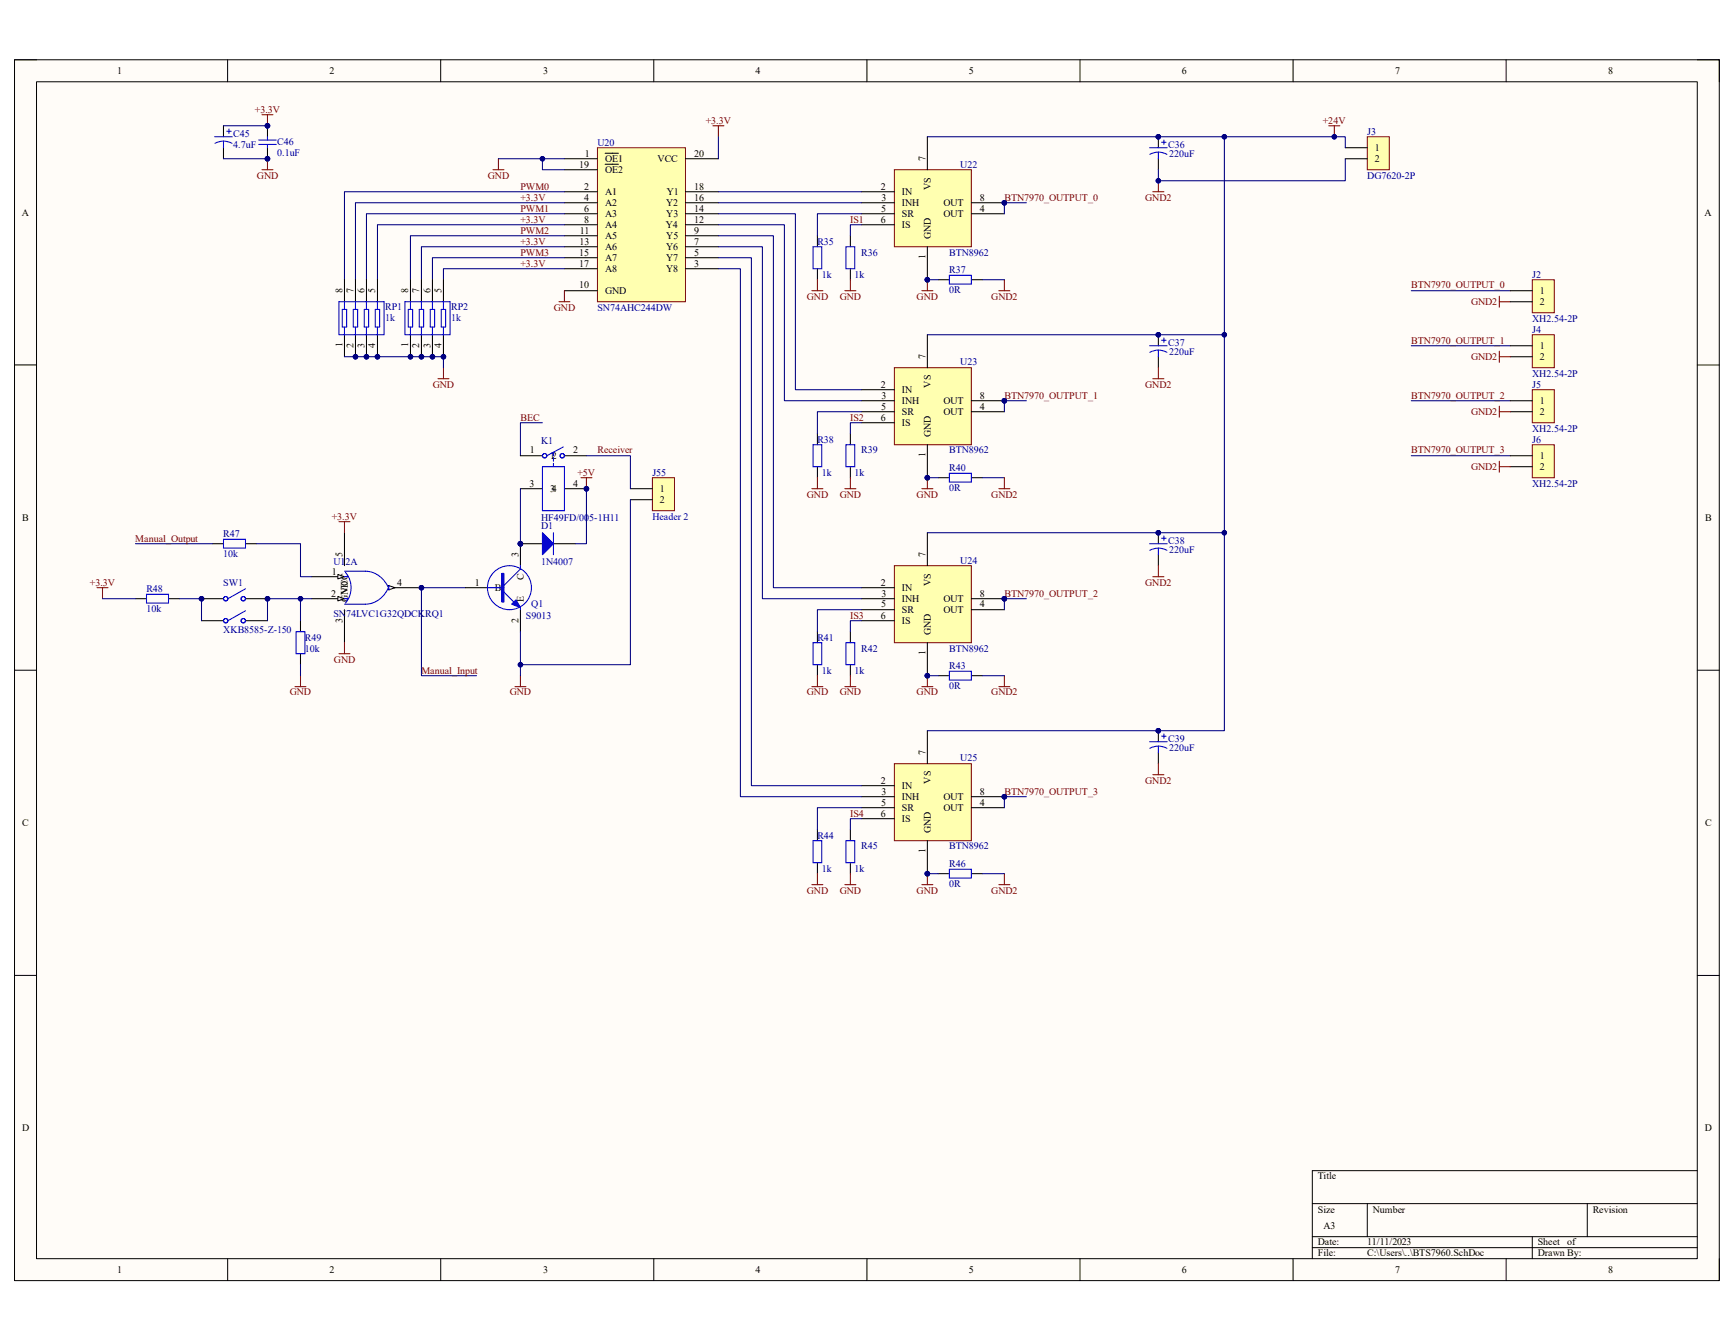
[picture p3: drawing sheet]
<svg xmlns="http://www.w3.org/2000/svg" width="279mm" height="216mm" viewBox="0 0 279 216" stroke-linecap="round" stroke-linejoin="round" font-family="sans-serif">
<path d="M2.3 9.6h274.7v196.7h-274.7z" fill-rule="evenodd" fill="#fffcf8"/>
<path d="M2.3 9.6h274.7v196.7h-274.7z" fill="none" stroke="#000" stroke-width=".16"/>
<path d="M5.9 13.2h267.6v189.6h-267.6z" fill-rule="evenodd" fill="#fffcf8"/>
<g fill="none" stroke="#000" stroke-width=".16">
<path d="M2.3 9.6h3.6M5.9 13.2h267.6v189.6h-267.6zM36.7 9.6v3.6M71 9.6v3.6M105.3 9.6v3.6M139.7 9.6v3.6M174 9.6v3.6M208.4 9.6v3.6M242.7 9.6v3.6M273.5 9.6h3.5v3.6M2.3 58.8h3.6M273.5 58.8h3.5"/>
<path d="M2.3 108h3.6M273.5 108h3.5M2.3 157.2h3.6M273.5 157.2h3.5M211.5 193.9h62M211.5 199.3h62M220.3 193.9v5.4M246.9 199.3v3.5M255.8 193.9v5.4M273.5 188.6h-62v14.2M36.7 202.8v3.5M71 202.8v3.5"/>
<path d="M105.3 202.8v3.5M139.7 202.8v3.5M174 202.8v3.5M208.4 202.8v3.5M211.5 201h62M242.7 202.8v3.5M277 202.8v3.5"/>
</g>
<path d="M96.3 23.8h14.1v24.8h-14.1z" fill-rule="evenodd" fill="#ffffb0"/>
<path d="M96.3 23.8h14.1v24.8h-14.1z" fill="none" stroke="#800000" stroke-width=".16"/>
<g fill="none" stroke="#000" stroke-width=".17">
<path d="M90.9 25.6h5.4M90.9 30.9h5.4M90.9 32.7h5.4M90.9 34.4h5.4M90.9 39.8h5.4M90.9 36.2h5.4M90.9 38h5.4M90.9 27.3h5.4M97.5 24.7h2.1M97.5 26.5h2.1M110.4 25.6h5.4M110.4 30.9h5.4"/>
<path d="M110.4 32.7h5.4M110.4 34.4h5.4M110.4 39.8h5.4M110.4 36.2h5.4M110.4 38h5.4M90.9 43.3h5.4M90.9 41.5h5.4M90.9 46.8h5.4M110.4 43.3h5.4M110.4 41.5h5.4"/>
</g>
<path d="M79.4 27.3h1.8M80.3 25.6v1.7M114.9 20.3h1.7M115.8 20.3v1.7M90.1 48.6h1.7M90.9 46.8v1.8" fill="none" stroke="#800000" stroke-width=".17"/>
<circle cx="149.4" cy="45.1" r=".35" fill="#000080"/>
<circle cx="149.4" cy="45.1" r=".35" fill="none" stroke="#000080" stroke-width=".16"/>
<circle cx="161.8" cy="32.7" r=".35" fill="#000080"/>
<circle cx="161.8" cy="32.7" r=".35" fill="none" stroke="#000080" stroke-width=".16"/>
<path d="M144.1 27.3h12.4v12.5h-12.4z" fill-rule="evenodd" fill="#ffffb0"/>
<path d="M144.1 27.3h12.4v12.5h-12.4z" fill="none" stroke="#800000" stroke-width=".16"/>
<path d="M149.4 39.8v5.3" fill="none" stroke="#000" stroke-width=".17"/>
<circle cx="149.4" cy="45.1" r=".35" fill="#000080"/>
<circle cx="149.4" cy="45.1" r=".35" fill="none" stroke="#000080" stroke-width=".16"/>
<path d="M138.8 30.9h5.3M138.8 32.7h5.3M138.8 34.4h5.3M138.8 36.2h5.3M149.4 22v5.3M156.5 32.7h5.3M156.5 34.4h5.3" fill="none" stroke="#000" stroke-width=".17"/>
<circle cx="161.8" cy="32.7" r=".35" fill="#000080"/>
<circle cx="161.8" cy="32.7" r=".35" fill="none" stroke="#000080" stroke-width=".16"/>
<path d="M131.7 38v1.8M137 38v1.8M131.7 43.3v1.8M137 43.3v1.8" fill="none" stroke="#000" stroke-width=".17"/>
<path d="M131 39.8h1.4v3.5h-1.4zM136.3 39.8h1.4v3.5h-1.4z" fill="none" stroke="#00f" stroke-width=".17"/>
<circle cx="186.6" cy="22" r=".35" fill="#000080"/>
<circle cx="186.6" cy="22" r=".35" fill="none" stroke="#000080" stroke-width=".16"/>
<path d="M186.6 22v1.8" fill="none" stroke="#000" stroke-width=".17"/>
<circle cx="186.6" cy="22" r=".35" fill="#000080"/>
<circle cx="186.6" cy="22" r=".35" fill="none" stroke="#000080" stroke-width=".16"/>
<path d="M186.6 25.6v1.7" fill="none" stroke="#000" stroke-width=".17"/>
<path d="M185.2 23.8h2.9M186.6 24.5l.8 .1 .6 .3M186.6 24.5l-.7 .1-.6 .3M186.6 24.5v1.1M187.2 22.9h.7M187.5 22.6v.7" fill="none" stroke="#00f" stroke-width=".17"/>
<path d="M185.8 30.9h1.7M186.6 29.1v1.8" fill="none" stroke="#800000" stroke-width=".17"/>
<circle cx="186.6" cy="29.1" r=".35" fill="#000080"/>
<circle cx="186.6" cy="29.1" r=".35" fill="none" stroke="#000080" stroke-width=".16"/>
<path d="M160.9 46.8h1.8M161.8 45.1v1.7" fill="none" stroke="#800000" stroke-width=".17"/>
<path d="M80.3 25.6h10.6" fill="none" stroke="#000080" stroke-width=".17"/>
<circle cx="87.4" cy="25.6" r=".35" fill="#000080"/>
<circle cx="87.4" cy="25.6" r=".35" fill="none" stroke="#000080" stroke-width=".16"/>
<path d="M87.4 25.6v1.7h3.5" fill="none" stroke="#000080" stroke-width=".17"/>
<circle cx="87.4" cy="25.6" r=".35" fill="#000080"/>
<circle cx="87.4" cy="25.6" r=".35" fill="none" stroke="#000080" stroke-width=".16"/>
<path d="M90.9 30.9h-35.4v14.2M90.9 34.4h-31.9v10.7M90.9 36.2h-30.1v8.9M90.9 32.7h-33.6v12.4M115.8 22v3.6M115.8 32.7h23M115.8 30.9h23M138.8 34.4h-7.1v3.6M165.4 32.7h-3.6v1.7" fill="none" stroke="#000080" stroke-width=".17"/>
<circle cx="161.8" cy="32.7" r=".35" fill="#000080"/>
<circle cx="161.8" cy="32.7" r=".35" fill="none" stroke="#000080" stroke-width=".16"/>
<path d="M90.9 38h-24.8v7.1M90.9 39.8h-23v5.3M138.8 36.2h-1.8v1.8M90.9 41.5h-21.2v3.6" fill="none" stroke="#000080" stroke-width=".17"/>
<circle cx="149.4" cy="77" r=".35" fill="#000080"/>
<circle cx="149.4" cy="77" r=".35" fill="none" stroke="#000080" stroke-width=".16"/>
<circle cx="161.8" cy="64.6" r=".35" fill="#000080"/>
<circle cx="161.8" cy="64.6" r=".35" fill="none" stroke="#000080" stroke-width=".16"/>
<path d="M144.1 59.2h12.4v12.5h-12.4z" fill-rule="evenodd" fill="#ffffb0"/>
<path d="M144.1 59.2h12.4v12.5h-12.4z" fill="none" stroke="#800000" stroke-width=".16"/>
<path d="M149.4 71.7v5.3" fill="none" stroke="#000" stroke-width=".17"/>
<circle cx="149.4" cy="77" r=".35" fill="#000080"/>
<circle cx="149.4" cy="77" r=".35" fill="none" stroke="#000080" stroke-width=".16"/>
<path d="M149.4 53.9v5.3M138.8 62.8h5.3M138.8 64.6h5.3M138.8 66.3h5.3M138.8 68.1h5.3M156.5 64.6h5.3M156.5 66.3h5.3" fill="none" stroke="#000" stroke-width=".17"/>
<circle cx="161.8" cy="64.6" r=".35" fill="#000080"/>
<circle cx="161.8" cy="64.6" r=".35" fill="none" stroke="#000080" stroke-width=".16"/>
<path d="M131.7 69.9v1.8M131.7 75.2v1.8M137 69.9v1.8M137 75.2v1.8" fill="none" stroke="#000" stroke-width=".17"/>
<path d="M131 71.7h1.4v3.5h-1.4zM136.3 71.7h1.4v3.5h-1.4z" fill="none" stroke="#00f" stroke-width=".17"/>
<path d="M138.8 66.3h-7.1v3.6M165.4 64.6h-3.6v1.7" fill="none" stroke="#000080" stroke-width=".17"/>
<circle cx="161.8" cy="64.6" r=".35" fill="#000080"/>
<circle cx="161.8" cy="64.6" r=".35" fill="none" stroke="#000080" stroke-width=".16"/>
<path d="M138.8 68.1h-1.8v1.8" fill="none" stroke="#000080" stroke-width=".17"/>
<circle cx="186.6" cy="53.9" r=".35" fill="#000080"/>
<circle cx="186.6" cy="53.9" r=".35" fill="none" stroke="#000080" stroke-width=".16"/>
<path d="M186.6 53.9v1.8" fill="none" stroke="#000" stroke-width=".17"/>
<circle cx="186.6" cy="53.9" r=".35" fill="#000080"/>
<circle cx="186.6" cy="53.9" r=".35" fill="none" stroke="#000080" stroke-width=".16"/>
<path d="M186.6 57.5v1.7" fill="none" stroke="#000" stroke-width=".17"/>
<path d="M185.2 55.7h2.9M186.6 56.4l.8 .1 .6 .3M186.6 56.4l-.7 .1-.6 .3M186.6 56.4v1.1M187.2 54.8h.7M187.5 54.5v.7" fill="none" stroke="#00f" stroke-width=".17"/>
<path d="M197.3 22v31.9h-47.9" fill="none" stroke="#000080" stroke-width=".17"/>
<circle cx="197.3" cy="22" r=".35" fill="#000080"/>
<circle cx="197.3" cy="22" r=".35" fill="none" stroke="#000080" stroke-width=".16"/>
<circle cx="197.3" cy="53.9" r=".35" fill="#000080"/>
<circle cx="197.3" cy="53.9" r=".35" fill="none" stroke="#000080" stroke-width=".16"/>
<circle cx="186.6" cy="53.9" r=".35" fill="#000080"/>
<circle cx="186.6" cy="53.9" r=".35" fill="none" stroke="#000080" stroke-width=".16"/>
<circle cx="149.4" cy="108.9" r=".35" fill="#000080"/>
<circle cx="149.4" cy="108.9" r=".35" fill="none" stroke="#000080" stroke-width=".16"/>
<circle cx="161.8" cy="96.5" r=".35" fill="#000080"/>
<circle cx="161.8" cy="96.5" r=".35" fill="none" stroke="#000080" stroke-width=".16"/>
<path d="M144.1 91.1h12.4v12.5h-12.4z" fill-rule="evenodd" fill="#ffffb0"/>
<path d="M144.1 91.1h12.4v12.5h-12.4z" fill="none" stroke="#800000" stroke-width=".16"/>
<path d="M149.4 103.6v5.3" fill="none" stroke="#000" stroke-width=".17"/>
<circle cx="149.4" cy="108.9" r=".35" fill="#000080"/>
<circle cx="149.4" cy="108.9" r=".35" fill="none" stroke="#000080" stroke-width=".16"/>
<path d="M138.8 94.7h5.3M138.8 96.5h5.3M138.8 98.2h5.3M149.4 85.8v5.3M156.5 96.5h5.3M156.5 98.2h5.3M138.8 100h5.3" fill="none" stroke="#000" stroke-width=".17"/>
<circle cx="161.8" cy="96.5" r=".35" fill="#000080"/>
<circle cx="161.8" cy="96.5" r=".35" fill="none" stroke="#000080" stroke-width=".16"/>
<path d="M131.7 101.8v1.8M131.7 107.1v1.8M137 101.8v1.8M137 107.1v1.8" fill="none" stroke="#000" stroke-width=".17"/>
<path d="M131 103.6h1.4v3.5h-1.4zM136.3 103.6h1.4v3.5h-1.4z" fill="none" stroke="#00f" stroke-width=".17"/>
<path d="M138.8 98.2h-7.1v3.6M165.4 96.5h-3.6v1.7" fill="none" stroke="#000080" stroke-width=".17"/>
<circle cx="161.8" cy="96.5" r=".35" fill="#000080"/>
<circle cx="161.8" cy="96.5" r=".35" fill="none" stroke="#000080" stroke-width=".16"/>
<path d="M138.8 100h-1.8v1.8" fill="none" stroke="#000080" stroke-width=".17"/>
<circle cx="186.6" cy="85.8" r=".35" fill="#000080"/>
<circle cx="186.6" cy="85.8" r=".35" fill="none" stroke="#000080" stroke-width=".16"/>
<path d="M186.6 85.8v1.8" fill="none" stroke="#000" stroke-width=".17"/>
<circle cx="186.6" cy="85.8" r=".35" fill="#000080"/>
<circle cx="186.6" cy="85.8" r=".35" fill="none" stroke="#000080" stroke-width=".16"/>
<path d="M186.6 89.4v1.7" fill="none" stroke="#000" stroke-width=".17"/>
<path d="M185.2 87.6h2.9M186.6 88.3l.8 .1 .6 .3M186.6 88.3l-.7 .1-.6 .3M186.6 88.3v1.1M187.2 86.7h.7M187.5 86.4v.7" fill="none" stroke="#00f" stroke-width=".17"/>
<path d="M197.3 53.9v31.9h-47.9" fill="none" stroke="#000080" stroke-width=".17"/>
<circle cx="197.3" cy="53.9" r=".35" fill="#000080"/>
<circle cx="197.3" cy="53.9" r=".35" fill="none" stroke="#000080" stroke-width=".16"/>
<circle cx="197.3" cy="85.8" r=".35" fill="#000080"/>
<circle cx="197.3" cy="85.8" r=".35" fill="none" stroke="#000080" stroke-width=".16"/>
<circle cx="186.6" cy="85.8" r=".35" fill="#000080"/>
<circle cx="186.6" cy="85.8" r=".35" fill="none" stroke="#000080" stroke-width=".16"/>
<circle cx="149.4" cy="140.8" r=".35" fill="#000080"/>
<circle cx="149.4" cy="140.8" r=".35" fill="none" stroke="#000080" stroke-width=".16"/>
<circle cx="161.8" cy="128.4" r=".35" fill="#000080"/>
<circle cx="161.8" cy="128.4" r=".35" fill="none" stroke="#000080" stroke-width=".16"/>
<path d="M144.1 123h12.4v12.5h-12.4z" fill-rule="evenodd" fill="#ffffb0"/>
<path d="M144.1 123h12.4v12.5h-12.4z" fill="none" stroke="#800000" stroke-width=".16"/>
<path d="M149.4 135.5v5.3" fill="none" stroke="#000" stroke-width=".17"/>
<circle cx="149.4" cy="140.8" r=".35" fill="#000080"/>
<circle cx="149.4" cy="140.8" r=".35" fill="none" stroke="#000080" stroke-width=".16"/>
<path d="M149.4 117.7v5.3M138.8 126.6h5.3M138.8 128.4h5.3M138.8 130.1h5.3M138.8 131.9h5.3M156.5 128.4h5.3M156.5 130.1h5.3" fill="none" stroke="#000" stroke-width=".17"/>
<circle cx="161.8" cy="128.4" r=".35" fill="#000080"/>
<circle cx="161.8" cy="128.4" r=".35" fill="none" stroke="#000080" stroke-width=".16"/>
<path d="M131.7 133.7v1.8M131.7 139v1.8M137 133.7v1.8M137 139v1.8" fill="none" stroke="#000" stroke-width=".17"/>
<path d="M131 135.5h1.4v3.5h-1.4zM136.3 135.5h1.4v3.5h-1.4z" fill="none" stroke="#00f" stroke-width=".17"/>
<path d="M138.8 130.1h-7.1v3.6M165.4 128.4h-3.6v1.7" fill="none" stroke="#000080" stroke-width=".17"/>
<circle cx="161.8" cy="128.4" r=".35" fill="#000080"/>
<circle cx="161.8" cy="128.4" r=".35" fill="none" stroke="#000080" stroke-width=".16"/>
<path d="M138.8 131.9h-1.8v1.8" fill="none" stroke="#000080" stroke-width=".17"/>
<circle cx="186.6" cy="117.7" r=".35" fill="#000080"/>
<circle cx="186.6" cy="117.7" r=".35" fill="none" stroke="#000080" stroke-width=".16"/>
<path d="M186.6 117.7v1.8" fill="none" stroke="#000" stroke-width=".17"/>
<circle cx="186.6" cy="117.7" r=".35" fill="#000080"/>
<circle cx="186.6" cy="117.7" r=".35" fill="none" stroke="#000080" stroke-width=".16"/>
<path d="M186.6 121.3v1.7" fill="none" stroke="#000" stroke-width=".17"/>
<path d="M185.2 119.5h2.9M187.2 118.6h.7M187.5 118.3v.7M186.6 120.2l.8 .1 .6 .3M186.6 120.2l-.7 .1-.6 .3M186.6 120.2v1.1" fill="none" stroke="#00f" stroke-width=".17"/>
<path d="M197.3 85.8v31.9h-47.9" fill="none" stroke="#000080" stroke-width=".17"/>
<circle cx="197.3" cy="85.8" r=".35" fill="#000080"/>
<circle cx="197.3" cy="85.8" r=".35" fill="none" stroke="#000080" stroke-width=".16"/>
<circle cx="186.6" cy="117.7" r=".35" fill="#000080"/>
<circle cx="186.6" cy="117.7" r=".35" fill="none" stroke="#000080" stroke-width=".16"/>
<path d="M115.8 34.4h12.4v28.4h10.6M115.8 36.2h10.6v28.4h12.4M115.8 38h8.8v56.7h14.2M115.8 39.8h7v56.7h16M115.8 41.5h5.3v85.1h17.7M115.8 43.3h3.5v85.1h19.5" fill="none" stroke="#000080" stroke-width=".17"/>
<path d="M214.1 20.3h1.8M215 20.3v1.7" fill="none" stroke="#800000" stroke-width=".17"/>
<circle cx="215" cy="22" r=".35" fill="#000080"/>
<circle cx="215" cy="22" r=".35" fill="none" stroke="#000080" stroke-width=".16"/>
<path d="M220.3 22h3.6v5.3h-3.6z" fill-rule="evenodd" fill="#ffffb0"/>
<path d="M220.3 22h3.6v5.3h-3.6z" fill="none" stroke="#800000" stroke-width=".16"/>
<path d="M216.8 23.8h3.5M216.8 25.6h3.5M151.2 45.1h1.8M156.5 45.1h1.8M151.2 77h1.8M156.5 77h1.8M151.2 108.9h1.8M156.5 108.9h1.8M151.2 140.8h1.8M156.5 140.8h1.8" fill="none" stroke="#000" stroke-width=".17"/>
<path d="M153 44.4h3.5v1.4h-3.5zM153 76.3h3.5v1.4h-3.5zM153 108.2h3.5v1.4h-3.5zM153 140.1h3.5v1.4h-3.5z" fill="none" stroke="#00f" stroke-width=".17"/>
<path d="M149.4 45.1h1.8" fill="none" stroke="#000080" stroke-width=".17"/>
<circle cx="149.4" cy="45.1" r=".35" fill="#000080"/>
<circle cx="149.4" cy="45.1" r=".35" fill="none" stroke="#000080" stroke-width=".16"/>
<path d="M158.3 45.1h3.5M149.4 77h1.8" fill="none" stroke="#000080" stroke-width=".17"/>
<circle cx="149.4" cy="77" r=".35" fill="#000080"/>
<circle cx="149.4" cy="77" r=".35" fill="none" stroke="#000080" stroke-width=".16"/>
<path d="M158.3 77h3.5M149.4 108.9h1.8" fill="none" stroke="#000080" stroke-width=".17"/>
<circle cx="149.4" cy="108.9" r=".35" fill="#000080"/>
<circle cx="149.4" cy="108.9" r=".35" fill="none" stroke="#000080" stroke-width=".16"/>
<path d="M149.4 140.8h1.8" fill="none" stroke="#000080" stroke-width=".17"/>
<circle cx="149.4" cy="140.8" r=".35" fill="#000080"/>
<circle cx="149.4" cy="140.8" r=".35" fill="none" stroke="#000080" stroke-width=".16"/>
<path d="M149.4 22h67.4v1.8" fill="none" stroke="#000080" stroke-width=".17"/>
<circle cx="186.6" cy="22" r=".35" fill="#000080"/>
<circle cx="186.6" cy="22" r=".35" fill="none" stroke="#000080" stroke-width=".16"/>
<circle cx="197.3" cy="22" r=".35" fill="#000080"/>
<circle cx="197.3" cy="22" r=".35" fill="none" stroke="#000080" stroke-width=".16"/>
<circle cx="215" cy="22" r=".35" fill="#000080"/>
<circle cx="215" cy="22" r=".35" fill="none" stroke="#000080" stroke-width=".16"/>
<path d="M130.8 46.8h1.8M131.7 45.1v1.7M136.1 46.8h1.8M137 45.1v1.7M148.5 46.8h1.8M149.4 45.1v1.7" fill="none" stroke="#800000" stroke-width=".17"/>
<circle cx="149.4" cy="45.1" r=".35" fill="#000080"/>
<circle cx="149.4" cy="45.1" r=".35" fill="none" stroke="#000080" stroke-width=".16"/>
<path d="M130.8 78.7h1.8M131.7 77v1.7M136.1 78.7h1.8M137 77v1.7M148.5 78.7h1.8M149.4 77v1.7" fill="none" stroke="#800000" stroke-width=".17"/>
<circle cx="149.4" cy="77" r=".35" fill="#000080"/>
<circle cx="149.4" cy="77" r=".35" fill="none" stroke="#000080" stroke-width=".16"/>
<path d="M130.8 110.6h1.8M131.7 108.9v1.7M136.1 110.6h1.8M137 108.9v1.7M148.5 110.6h1.8M149.4 108.9v1.7" fill="none" stroke="#800000" stroke-width=".17"/>
<circle cx="149.4" cy="108.9" r=".35" fill="#000080"/>
<circle cx="149.4" cy="108.9" r=".35" fill="none" stroke="#000080" stroke-width=".16"/>
<path d="M130.8 142.5h1.8M131.7 140.8v1.7M136.1 142.5h1.8M137 140.8v1.7M148.5 142.5h1.8M149.4 140.8v1.7" fill="none" stroke="#800000" stroke-width=".17"/>
<circle cx="149.4" cy="140.8" r=".35" fill="#000080"/>
<circle cx="149.4" cy="140.8" r=".35" fill="none" stroke="#000080" stroke-width=".16"/>
<circle cx="161.8" cy="32.7" r=".35" fill="#000080"/>
<circle cx="161.8" cy="32.7" r=".35" fill="none" stroke="#000080" stroke-width=".16"/>
<path d="M216.8 25.6v3.5h-30.2v-1.8" fill="none" stroke="#000080" stroke-width=".17"/>
<circle cx="186.6" cy="29.1" r=".35" fill="#000080"/>
<circle cx="186.6" cy="29.1" r=".35" fill="none" stroke="#000080" stroke-width=".16"/>
<path d="M186.6 59.2v1.8M160.9 78.7h1.8M161.8 77v1.7M185.8 61h1.7M185.8 92.9h1.7M186.6 91.1v1.8M160.9 110.6h1.8M161.8 108.9v1.7M185.8 124.8h1.7M186.6 123v1.8M160.9 142.5h1.8M161.8 140.8v1.7" fill="none" stroke="#800000" stroke-width=".17"/>
<circle cx="161.8" cy="64.6" r=".35" fill="#000080"/>
<circle cx="161.8" cy="64.6" r=".35" fill="none" stroke="#000080" stroke-width=".16"/>
<circle cx="161.8" cy="96.5" r=".35" fill="#000080"/>
<circle cx="161.8" cy="96.5" r=".35" fill="none" stroke="#000080" stroke-width=".16"/>
<circle cx="161.8" cy="128.4" r=".35" fill="#000080"/>
<circle cx="161.8" cy="128.4" r=".35" fill="none" stroke="#000080" stroke-width=".16"/>
<path d="M71.5 59.2v1.8M70.6 61h1.7" fill="none" stroke="#800000" stroke-width=".17"/>
<circle cx="67.9" cy="94.7" r=".35" fill="#000080"/>
<circle cx="67.9" cy="94.7" r=".35" fill="none" stroke="#000080" stroke-width=".16"/>
<path d="M50.2 92.9h5.3" fill="none" stroke="#000" stroke-width=".17"/>
<path d="M54.4 92.6l1.1 .3-1.1 .4z" fill="#f8fcff"/>
<path d="M54.4 92.6l1.1 .3-1.1 .4z" fill="none" stroke="#000" stroke-width=".16"/>
<path d="M50.2 96.5h5.3" fill="none" stroke="#000" stroke-width=".17"/>
<path d="M54.4 96.1l1.1 .4-1.1 .3z" fill="#f8fcff"/>
<path d="M54.4 96.1l1.1 .4-1.1 .3z" fill="none" stroke="#000" stroke-width=".16"/>
<path d="M62.6 94.7h5.3" fill="none" stroke="#000" stroke-width=".17"/>
<path d="M62.6 94.3l1.1 .4-1.1 .3z" fill="#f8fcff"/>
<path d="M62.6 94.3l1.1 .4-1.1 .3z" fill="none" stroke="#000" stroke-width=".16"/>
<circle cx="67.9" cy="94.7" r=".35" fill="#000080"/>
<circle cx="67.9" cy="94.7" r=".35" fill="none" stroke="#000080" stroke-width=".16"/>
<path d="M21.8 96.5h1.8M27.2 96.5h1.7M34.2 87.6h1.8M39.6 87.6h1.7M55.5 85.8v5.3M55.5 98.2v5.4M48.4 100v1.8M48.4 105.3v1.8" fill="none" stroke="#000" stroke-width=".17"/>
<path d="M23.6 95.8h3.6v1.4h-3.6zM36 86.9h3.6v1.4h-3.6zM55.5 92h3.4a4.3 4.3 0 0 1 3.8 3.1M55.5 96.5h.5M55.5 92.9h.5M55.7 92.2a3.8 3.8 0 0 1 0 4.9M62.7 94.3a4.3 4.3 0 0 1-3.8 3.1h-3.4M47.7 101.8h1.4v3.5h-1.4z" fill="none" stroke="#00f" stroke-width=".17"/>
<path d="M15.6 94.7h1.8M16.5 94.7v1.8M47.5 110.6h1.8M48.4 108.9v1.7" fill="none" stroke="#800000" stroke-width=".17"/>
<path d="M16.5 96.5h5.3M21.8 87.6h12.4M41.3 87.6h7.1v5.3h1.8M75 94.7h-7.1v14.2h8.9M48.4 107.1v1.8" fill="none" stroke="#000080" stroke-width=".17"/>
<circle cx="67.9" cy="94.7" r=".35" fill="#000080"/>
<circle cx="67.9" cy="94.7" r=".35" fill="none" stroke="#000080" stroke-width=".16"/>
<circle cx="83.9" cy="87.6" r=".35" fill="#000080"/>
<circle cx="83.9" cy="87.6" r=".35" fill="none" stroke="#000080" stroke-width=".16"/>
<path d="M75 94.7h3.5M83.9 87.6v3.5" fill="none" stroke="#000" stroke-width=".17"/>
<circle cx="83.9" cy="87.6" r=".35" fill="#000080"/>
<circle cx="83.9" cy="87.6" r=".35" fill="none" stroke="#000080" stroke-width=".16"/>
<path d="M83.9 98.2v3.6" fill="none" stroke="#000" stroke-width=".17"/>
<path d="M78.5 94.7h2.7M80.8 92.4h.4v4.6h-.4zM81.2 95.4l1.6 1.6M83.9 91.1v.6l-2.7 2.6M83.9 97.9v.3" fill="none" stroke="#00f" stroke-width=".17"/>
<path d="M81 92.4v4.6" fill="none" stroke="#00f" stroke-width=".35"/>
<path d="M83.1 96.6l.8 1.3-1.5-.5z" fill="#00f"/>
<g fill="none" stroke="#00f" stroke-width=".17">
<path d="M83.1 96.6l.8 1.3-1.5-.5z"/>
<circle cx="82.1" cy="94.7" r="3.5"/>
</g>
<path d="M87.4 68.1h-3.5v5.3M83.9 101.8v7.1" fill="none" stroke="#000080" stroke-width=".17"/>
<path d="M83 110.6h1.7M83.9 108.9v1.7" fill="none" stroke="#800000" stroke-width=".17"/>
<circle cx="83.9" cy="107.1" r=".35" fill="#000080"/>
<circle cx="83.9" cy="107.1" r=".35" fill="none" stroke="#000080" stroke-width=".16"/>
<path d="M241.6 47.7v1.8M241.6 48.6h1.8M54.6 84.1h1.8M55.5 84.1v1.7M54.6 105.3h1.8M55.5 103.6v1.7" fill="none" stroke="#800000" stroke-width=".17"/>
<path d="M227.4 46.8h16M227.4 55.7h16M227.4 64.6h16M227.4 73.4h16M158.3 108.9h3.5M158.3 140.8h3.5" fill="none" stroke="#000080" stroke-width=".17"/>
<circle cx="43.1" cy="25.6" r=".35" fill="#000080"/>
<circle cx="43.1" cy="25.6" r=".35" fill="none" stroke="#000080" stroke-width=".16"/>
<circle cx="43.1" cy="20.3" r=".35" fill="#000080"/>
<circle cx="43.1" cy="20.3" r=".35" fill="none" stroke="#000080" stroke-width=".16"/>
<path d="M43.1 23.8v1.8" fill="none" stroke="#000" stroke-width=".17"/>
<circle cx="43.1" cy="25.6" r=".35" fill="#000080"/>
<circle cx="43.1" cy="25.6" r=".35" fill="none" stroke="#000080" stroke-width=".16"/>
<path d="M43.1 20.3v1.7" fill="none" stroke="#000" stroke-width=".17"/>
<circle cx="43.1" cy="20.3" r=".35" fill="#000080"/>
<circle cx="43.1" cy="20.3" r=".35" fill="none" stroke="#000080" stroke-width=".16"/>
<path d="M41.7 22.6h2.8M41.7 23.3h2.8M43.1 22v.6M43.1 23.3v.5" fill="none" stroke="#00f" stroke-width=".17"/>
<path d="M42.2 27.3h1.8M43.1 25.6v1.7" fill="none" stroke="#800000" stroke-width=".17"/>
<circle cx="43.1" cy="25.6" r=".35" fill="#000080"/>
<circle cx="43.1" cy="25.6" r=".35" fill="none" stroke="#000080" stroke-width=".16"/>
<path d="M42.2 18.5h1.8M43.1 18.5v1.8" fill="none" stroke="#800000" stroke-width=".17"/>
<circle cx="43.1" cy="20.3" r=".35" fill="#000080"/>
<circle cx="43.1" cy="20.3" r=".35" fill="none" stroke="#000080" stroke-width=".16"/>
<path d="M36 20.3v1.7M36 23.8v1.8" fill="none" stroke="#000" stroke-width=".17"/>
<path d="M34.6 22h2.8M36 22.7l.7 .1 .7 .3M36 22.7l-.7 .1-.7 .3M36 22.7v1.1M36.5 21.1h.8M36.9 20.8v.7" fill="none" stroke="#00f" stroke-width=".17"/>
<path d="M36 20.3h7.1" fill="none" stroke="#000080" stroke-width=".17"/>
<circle cx="43.1" cy="20.3" r=".35" fill="#000080"/>
<circle cx="43.1" cy="20.3" r=".35" fill="none" stroke="#000080" stroke-width=".16"/>
<path d="M36 25.6h7.1" fill="none" stroke="#000080" stroke-width=".17"/>
<circle cx="43.1" cy="25.6" r=".35" fill="#000080"/>
<circle cx="43.1" cy="25.6" r=".35" fill="none" stroke="#000080" stroke-width=".16"/>
<path d="M90.9 43.3h-19.4v1.8" fill="none" stroke="#000080" stroke-width=".17"/>
<path d="M246.9 45.1h3.5v5.3h-3.5z" fill-rule="evenodd" fill="#ffffb0"/>
<path d="M246.9 45.1h3.5v5.3h-3.5z" fill="none" stroke="#800000" stroke-width=".16"/>
<path d="M243.4 46.8h3.5M243.4 48.6h3.5" fill="none" stroke="#000" stroke-width=".17"/>
<path d="M246.9 53.9h3.5v5.3h-3.5z" fill-rule="evenodd" fill="#ffffb0"/>
<path d="M246.9 53.9h3.5v5.3h-3.5z" fill="none" stroke="#800000" stroke-width=".16"/>
<path d="M243.4 55.7h3.5M243.4 57.5h3.5" fill="none" stroke="#000" stroke-width=".17"/>
<path d="M246.9 62.8h3.5v5.3h-3.5z" fill-rule="evenodd" fill="#ffffb0"/>
<path d="M246.9 62.8h3.5v5.3h-3.5z" fill="none" stroke="#800000" stroke-width=".16"/>
<path d="M243.4 64.6h3.5M243.4 66.3h3.5" fill="none" stroke="#000" stroke-width=".17"/>
<path d="M246.9 71.7h3.5v5.3h-3.5z" fill-rule="evenodd" fill="#ffffb0"/>
<path d="M246.9 71.7h3.5v5.3h-3.5z" fill="none" stroke="#800000" stroke-width=".16"/>
<path d="M243.4 73.4h3.5M243.4 75.2h3.5" fill="none" stroke="#000" stroke-width=".17"/>
<path d="M241.6 56.6v1.8M241.6 57.5h1.8M241.6 65.4v1.8M241.6 74.3v1.8M241.6 66.3h1.8M241.6 75.2h1.8" fill="none" stroke="#800000" stroke-width=".17"/>
<circle cx="32.5" cy="96.5" r=".35" fill="#000080"/>
<circle cx="32.5" cy="96.5" r=".35" fill="none" stroke="#000080" stroke-width=".16"/>
<circle cx="43.1" cy="96.5" r=".35" fill="#000080"/>
<circle cx="43.1" cy="96.5" r=".35" fill="none" stroke="#000080" stroke-width=".16"/>
<path d="M32.5 96.5h3.5" fill="none" stroke="#000" stroke-width=".17"/>
<circle cx="32.5" cy="96.5" r=".35" fill="#000080"/>
<circle cx="32.5" cy="96.5" r=".35" fill="none" stroke="#000080" stroke-width=".16"/>
<path d="M39.6 96.5h3.5" fill="none" stroke="#000" stroke-width=".17"/>
<circle cx="43.1" cy="96.5" r=".35" fill="#000080"/>
<circle cx="43.1" cy="96.5" r=".35" fill="none" stroke="#000080" stroke-width=".16"/>
<g fill="none" stroke="#00f" stroke-width=".17">
<path d="M39.6 94.9l-2.9 1.6M39.6 98.4l-2.9 1.6"/>
<circle cx="36.4" cy="96.5" r=".35"/>
<circle cx="39.2" cy="96.5" r=".35"/>
<circle cx="36.4" cy="100" r=".35"/>
<circle cx="39.2" cy="100" r=".35"/>
</g>
<path d="M32.5 100h3.5M39.6 100h3.5" fill="none" stroke="#000" stroke-width=".17"/>
<path d="M28.9 96.5h3.6v3.5" fill="none" stroke="#000080" stroke-width=".17"/>
<circle cx="32.5" cy="96.5" r=".35" fill="#000080"/>
<circle cx="32.5" cy="96.5" r=".35" fill="none" stroke="#000080" stroke-width=".16"/>
<path d="M50.2 96.5h-7.1v3.5" fill="none" stroke="#000080" stroke-width=".17"/>
<circle cx="43.1" cy="96.5" r=".35" fill="#000080"/>
<circle cx="43.1" cy="96.5" r=".35" fill="none" stroke="#000080" stroke-width=".16"/>
<circle cx="48.4" cy="96.5" r=".35" fill="#000080"/>
<circle cx="48.4" cy="96.5" r=".35" fill="none" stroke="#000080" stroke-width=".16"/>
<path d="M48.4 96.5v3.5" fill="none" stroke="#000080" stroke-width=".17"/>
<circle cx="48.4" cy="96.5" r=".35" fill="#000080"/>
<circle cx="48.4" cy="96.5" r=".35" fill="none" stroke="#000080" stroke-width=".16"/>
<circle cx="66.1" cy="57.5" r=".35" fill="#000080"/>
<circle cx="66.1" cy="57.5" r=".35" fill="none" stroke="#000080" stroke-width=".16"/>
<circle cx="67.9" cy="57.5" r=".35" fill="#000080"/>
<circle cx="67.9" cy="57.5" r=".35" fill="none" stroke="#000080" stroke-width=".16"/>
<circle cx="69.7" cy="57.5" r=".35" fill="#000080"/>
<circle cx="69.7" cy="57.5" r=".35" fill="none" stroke="#000080" stroke-width=".16"/>
<circle cx="71.5" cy="57.5" r=".35" fill="#000080"/>
<circle cx="71.5" cy="57.5" r=".35" fill="none" stroke="#000080" stroke-width=".16"/>
<path d="M66.1 53.9v3.6" fill="none" stroke="#000" stroke-width=".17"/>
<circle cx="66.1" cy="57.5" r=".35" fill="#000080"/>
<circle cx="66.1" cy="57.5" r=".35" fill="none" stroke="#000080" stroke-width=".16"/>
<path d="M67.9 53.9v3.6" fill="none" stroke="#000" stroke-width=".17"/>
<circle cx="67.9" cy="57.5" r=".35" fill="#000080"/>
<circle cx="67.9" cy="57.5" r=".35" fill="none" stroke="#000080" stroke-width=".16"/>
<path d="M69.7 53.9v3.6" fill="none" stroke="#000" stroke-width=".17"/>
<circle cx="69.7" cy="57.5" r=".35" fill="#000080"/>
<circle cx="69.7" cy="57.5" r=".35" fill="none" stroke="#000080" stroke-width=".16"/>
<path d="M71.5 53.9v3.6" fill="none" stroke="#000" stroke-width=".17"/>
<circle cx="71.5" cy="57.5" r=".35" fill="#000080"/>
<circle cx="71.5" cy="57.5" r=".35" fill="none" stroke="#000080" stroke-width=".16"/>
<path d="M66.1 45.1v3.5M67.9 45.1v3.5M69.7 45.1v3.5M71.5 45.1v3.5" fill="none" stroke="#000" stroke-width=".17"/>
<g fill="none" stroke="#00f" stroke-width=".17">
<path d="M65.3 48.6h7.2v5.3h-7.2zM65.8 49.9h.7v2.8h-.7zM66.1 48.6v1.3M66.1 52.7v1.2M67.6 49.9h.7v2.8h-.7zM67.9 48.6v1.3M67.9 52.7v1.2M69.3 49.9h.7v2.8h-.7zM69.7 48.6v1.3M69.7 52.7v1.2M71.1 49.9h.7v2.8h-.7zM71.5 48.6v1.3"/>
<path d="M71.5 52.7v1.2"/>
</g>
<circle cx="57.3" cy="57.5" r=".35" fill="#000080"/>
<circle cx="57.3" cy="57.5" r=".35" fill="none" stroke="#000080" stroke-width=".16"/>
<circle cx="59" cy="57.5" r=".35" fill="#000080"/>
<circle cx="59" cy="57.5" r=".35" fill="none" stroke="#000080" stroke-width=".16"/>
<circle cx="60.8" cy="57.5" r=".35" fill="#000080"/>
<circle cx="60.8" cy="57.5" r=".35" fill="none" stroke="#000080" stroke-width=".16"/>
<path d="M55.5 53.9v3.6M57.3 53.9v3.6" fill="none" stroke="#000" stroke-width=".17"/>
<circle cx="57.3" cy="57.5" r=".35" fill="#000080"/>
<circle cx="57.3" cy="57.5" r=".35" fill="none" stroke="#000080" stroke-width=".16"/>
<path d="M59 53.9v3.6" fill="none" stroke="#000" stroke-width=".17"/>
<circle cx="59" cy="57.5" r=".35" fill="#000080"/>
<circle cx="59" cy="57.5" r=".35" fill="none" stroke="#000080" stroke-width=".16"/>
<path d="M60.8 53.9v3.6" fill="none" stroke="#000" stroke-width=".17"/>
<circle cx="60.8" cy="57.5" r=".35" fill="#000080"/>
<circle cx="60.8" cy="57.5" r=".35" fill="none" stroke="#000080" stroke-width=".16"/>
<path d="M55.5 45.1v3.5M57.3 45.1v3.5M59 45.1v3.5M60.8 45.1v3.5" fill="none" stroke="#000" stroke-width=".17"/>
<g fill="none" stroke="#00f" stroke-width=".17">
<path d="M54.6 48.6h7.3v5.3h-7.3zM55.1 49.9h.8v2.8h-.8zM55.5 48.6v1.3M55.5 52.7v1.2M56.9 49.9h.7v2.8h-.7zM57.3 48.6v1.3M57.3 52.7v1.2M58.7 49.9h.7v2.8h-.7zM59 48.6v1.3M59 52.7v1.2M60.5 49.9h.7v2.8h-.7zM60.8 48.6v1.3"/>
<path d="M60.8 52.7v1.2"/>
</g>
<path d="M55.5 57.5h16v1.7" fill="none" stroke="#000080" stroke-width=".17"/>
<circle cx="71.5" cy="57.5" r=".35" fill="#000080"/>
<circle cx="71.5" cy="57.5" r=".35" fill="none" stroke="#000080" stroke-width=".16"/>
<circle cx="69.7" cy="57.5" r=".35" fill="#000080"/>
<circle cx="69.7" cy="57.5" r=".35" fill="none" stroke="#000080" stroke-width=".16"/>
<circle cx="67.9" cy="57.5" r=".35" fill="#000080"/>
<circle cx="67.9" cy="57.5" r=".35" fill="none" stroke="#000080" stroke-width=".16"/>
<circle cx="66.1" cy="57.5" r=".35" fill="#000080"/>
<circle cx="66.1" cy="57.5" r=".35" fill="none" stroke="#000080" stroke-width=".16"/>
<circle cx="60.8" cy="57.5" r=".35" fill="#000080"/>
<circle cx="60.8" cy="57.5" r=".35" fill="none" stroke="#000080" stroke-width=".16"/>
<circle cx="59" cy="57.5" r=".35" fill="#000080"/>
<circle cx="59" cy="57.5" r=".35" fill="none" stroke="#000080" stroke-width=".16"/>
<circle cx="57.3" cy="57.5" r=".35" fill="#000080"/>
<circle cx="57.3" cy="57.5" r=".35" fill="none" stroke="#000080" stroke-width=".16"/>
<circle cx="94.5" cy="78.7" r=".35" fill="#000080"/>
<circle cx="94.5" cy="78.7" r=".35" fill="none" stroke="#000080" stroke-width=".16"/>
<path d="M83.9 73.4h3.5M83.9 78.7h3.5M90.9 73.4h3.6M90.9 78.7h3.6" fill="none" stroke="#000" stroke-width=".17"/>
<circle cx="94.5" cy="78.7" r=".35" fill="#000080"/>
<circle cx="94.5" cy="78.7" r=".35" fill="none" stroke="#000080" stroke-width=".16"/>
<g fill="none" stroke="#00f" stroke-width=".17">
<path d="M87.4 75.2h3.5v7.1h-3.5zM89.2 72.9v.5M89.2 73.8v.5M89.2 74.7v.3M90.8 72l-2.7 1.4"/>
<circle cx="87.8" cy="73.4" r=".35"/>
<circle cx="90.6" cy="73.4" r=".35"/>
</g>
<path d="M93.6 77h1.8M94.5 77v1.7" fill="none" stroke="#800000" stroke-width=".17"/>
<circle cx="94.5" cy="78.7" r=".35" fill="#000080"/>
<circle cx="94.5" cy="78.7" r=".35" fill="none" stroke="#000080" stroke-width=".16"/>
<circle cx="83.9" cy="87.6" r=".35" fill="#000080"/>
<circle cx="83.9" cy="87.6" r=".35" fill="none" stroke="#000080" stroke-width=".16"/>
<path d="M83.9 87.6h3.5" fill="none" stroke="#000" stroke-width=".17"/>
<circle cx="83.9" cy="87.6" r=".35" fill="#000080"/>
<circle cx="83.9" cy="87.6" r=".35" fill="none" stroke="#000080" stroke-width=".16"/>
<path d="M89.2 87.6h3.5" fill="none" stroke="#000" stroke-width=".17"/>
<path d="M87.4 85.8l1.8 1.8-1.8 1.8z" fill="#00f"/>
<path d="M87.4 85.8l1.8 1.8-1.8 1.8zM89.2 85.8v3.6" fill="none" stroke="#00f" stroke-width=".17"/>
<path d="M83.9 78.7v8.9" fill="none" stroke="#000080" stroke-width=".17"/>
<circle cx="83.9" cy="87.6" r=".35" fill="#000080"/>
<circle cx="83.9" cy="87.6" r=".35" fill="none" stroke="#000080" stroke-width=".16"/>
<path d="M94.5 78.7v8.9h-1.8" fill="none" stroke="#000080" stroke-width=".17"/>
<circle cx="94.5" cy="78.7" r=".35" fill="#000080"/>
<circle cx="94.5" cy="78.7" r=".35" fill="none" stroke="#000080" stroke-width=".16"/>
<path d="M105.1 77h3.6v5.3h-3.6z" fill-rule="evenodd" fill="#ffffb0"/>
<path d="M105.1 77h3.6v5.3h-3.6z" fill="none" stroke="#800000" stroke-width=".16"/>
<path d="M101.6 78.7h3.5M101.6 80.5h3.5" fill="none" stroke="#000" stroke-width=".17"/>
<path d="M94.5 73.4h7.1v5.3M101.6 80.5v26.6h-17.7" fill="none" stroke="#000080" stroke-width=".17"/>
<circle cx="83.9" cy="107.1" r=".35" fill="#000080"/>
<circle cx="83.9" cy="107.1" r=".35" fill="none" stroke="#000080" stroke-width=".16"/>
<g font-size="1.6">
<text x="18.9" y="11.9">1</text>
<text x="53.1" y="11.9">2</text>
<text x="87.5" y="11.9">3</text>
<text x="121.8" y="11.9">4</text>
<text x="156.1" y="11.9">5</text>
<text x="190.4" y="11.9">6</text>
<text x="224.8" y="11.9">7</text>
<text x="259.1" y="11.9">8</text>
<text x="93.3" y="27">19</text>
<text x="94.2" y="25.2">1</text>
<text x="97.5" y="26.1">OE1</text>
<text x="97.5" y="27.9">OE2</text>
<text x="106" y="26.1">VCC</text>
<text x="111.8" y="25.2">20</text>
<text x="149.1" y="25.9" transform="rotate(-90 149.1 25.9)">7</text>
<text x="221.5" y="24.3">1</text>
<text x="221.5" y="26.1">2</text>
<text x="3.5" y="34.8">A</text>
<text x="94.1" y="30.6">2</text>
<text x="94.1" y="32.3">4</text>
<text x="94.1" y="34.1">6</text>
<text x="94.1" y="35.9">8</text>
<text x="97.5" y="31.5">A1</text>
<text x="97.5" y="33.2">A2</text>
<text x="97.5" y="35">A3</text>
<text x="107.3" y="33.2">Y2</text>
<text x="107.4" y="35">Y3</text>
<text x="107.4" y="31.5">Y1</text>
<text x="111.8" y="35.9">12</text>
<text x="111.8" y="34.1">14</text>
<text x="111.8" y="32.3">16</text>
<text x="111.8" y="30.6">18</text>
<text x="141.9" y="30.6">2</text>
<text x="141.9" y="35.9">6</text>
<text x="142" y="34.1">5</text>
<text x="142" y="32.3">3</text>
<text x="145.3" y="31.5">IN</text>
<text x="145.3" y="33.2">INH</text>
<text x="145.3" y="35">SR</text>
<text x="150" y="30.6" transform="rotate(-90 150 30.6)">VS</text>
<text x="152" y="35">OUT</text>
<text x="152" y="33.2">OUT</text>
<text x="157.9" y="34.1">4</text>
<text x="157.9" y="32.3">8</text>
<text x="274.7" y="34.8">A</text>
<text x="93.3" y="41.2">15</text>
<text x="93.4" y="39.4">13</text>
<text x="93.4" y="37.6">11</text>
<text x="97.5" y="36.7">A4</text>
<text x="97.5" y="38.5">A5</text>
<text x="97.5" y="40.3">A6</text>
<text x="107.3" y="36.7">Y4</text>
<text x="107.3" y="40.3">Y6</text>
<text x="107.4" y="38.5">Y5</text>
<text x="111.8" y="41.2">5</text>
<text x="111.8" y="39.4">7</text>
<text x="111.8" y="37.6">9</text>
<text x="145.3" y="36.7">IS</text>
<text x="149.1" y="41.8" transform="rotate(-90 149.1 41.8)">1</text>
<text x="150" y="38.5" transform="rotate(-90 150 38.5)">GND</text>
<text x="55.2" y="47.2" transform="rotate(-90 55.2 47.2)">8</text>
<text x="56.9" y="47.2" transform="rotate(-90 56.9 47.2)">7</text>
<text x="58.7" y="47.2" transform="rotate(-90 58.7 47.2)">6</text>
<text x="60.5" y="47.2" transform="rotate(-90 60.5 47.2)">5</text>
<text x="65.8" y="47.2" transform="rotate(-90 65.8 47.2)">8</text>
<text x="67.6" y="47.2" transform="rotate(-90 67.6 47.2)">7</text>
<text x="69.3" y="47.2" transform="rotate(-90 69.3 47.2)">6</text>
<text x="71.1" y="47.2" transform="rotate(-90 71.1 47.2)">5</text>
<text x="93.3" y="46.5">10</text>
<text x="93.3" y="43">17</text>
<text x="97.5" y="47.4">GND</text>
<text x="97.5" y="42.1">A7</text>
<text x="97.5" y="43.9">A8</text>
<text x="107.3" y="43.9">Y8</text>
<text x="107.3" y="42.1">Y7</text>
<text x="111.8" y="43">3</text>
<text x="248.1" y="47.4">1</text>
<text x="248.1" y="49.1">2</text>
<text x="55.2" y="56" transform="rotate(-90 55.2 56)">1</text>
<text x="56.9" y="56.1" transform="rotate(-90 56.9 56.1)">2</text>
<text x="58.7" y="56" transform="rotate(-90 58.7 56)">3</text>
<text x="60.5" y="56.1" transform="rotate(-90 60.5 56.1)">4</text>
<text x="65.8" y="56" transform="rotate(-90 65.8 56)">1</text>
<text x="67.6" y="56.1" transform="rotate(-90 67.6 56.1)">2</text>
<text x="69.3" y="56" transform="rotate(-90 69.3 56)">3</text>
<text x="71.1" y="56.1" transform="rotate(-90 71.1 56.1)">4</text>
<text x="149.1" y="57.8" transform="rotate(-90 149.1 57.8)">7</text>
<text x="248.1" y="56.3">1</text>
<text x="248.1" y="58">2</text>
<text x="141.9" y="62.4">2</text>
<text x="142" y="66">5</text>
<text x="142" y="64.2">3</text>
<text x="145.3" y="63.3">IN</text>
<text x="145.3" y="65.1">INH</text>
<text x="150" y="62.4" transform="rotate(-90 150 62.4)">VS</text>
<text x="152" y="65.1">OUT</text>
<text x="157.9" y="66">4</text>
<text x="157.9" y="64.2">8</text>
<text x="248.1" y="65.1">1</text>
<text x="141.9" y="67.8">6</text>
<text x="145.3" y="66.9">SR</text>
<text x="145.3" y="68.7">IS</text>
<text x="150" y="70.4" transform="rotate(-90 150 70.4)">GND</text>
<text x="152" y="66.9">OUT</text>
<text x="248.1" y="66.9">2</text>
<text x="85.4" y="73.1">1</text>
<text x="88.6" y="74">12</text>
<text x="92.4" y="73.1">2</text>
<text x="149.1" y="73.7" transform="rotate(-90 149.1 73.7)">1</text>
<text x="248.1" y="74">1</text>
<text x="248.1" y="75.7">2</text>
<text x="3.6" y="83.9">B</text>
<text x="85.3" y="78.4">3</text>
<text x="88.6" y="79.3">34</text>
<text x="92.4" y="78.4">4</text>
<text x="106.3" y="79.3">1</text>
<text x="106.3" y="81.1">2</text>
<text x="274.7" y="83.9">B</text>
<text x="55.2" y="89.7" transform="rotate(-90 55.2 89.7)">5</text>
<text x="83.5" y="89.7" transform="rotate(-90 83.5 89.7)">3</text>
<text x="149.1" y="89.7" transform="rotate(-90 149.1 89.7)">7</text>
<text x="53.5" y="92.6">1</text>
<text x="56.1" y="95.6" transform="rotate(-90 56.1 95.6)">VCC</text>
<text x="64" y="94.4">4</text>
<text x="76.5" y="94.4">1</text>
<text x="79.8" y="95.2">B</text>
<text x="84.4" y="93.4" transform="rotate(-90 84.4 93.4)">C</text>
<text x="141.9" y="94.4">2</text>
<text x="145.3" y="95.2">IN</text>
<text x="150" y="94.4" transform="rotate(-90 150 94.4)">VS</text>
<text x="53.3" y="96.1">2</text>
<text x="55.2" y="100.3" transform="rotate(-90 55.2 100.3)">3</text>
<text x="56.1" y="97" transform="rotate(-90 56.1 97)">GND</text>
<text x="83.5" y="100.4" transform="rotate(-90 83.5 100.4)">2</text>
<text x="84.4" y="97" transform="rotate(-90 84.4 97)">E</text>
<text x="141.9" y="99.7">6</text>
<text x="142" y="97.9">5</text>
<text x="142" y="96.1">3</text>
<text x="145.3" y="97">INH</text>
<text x="145.3" y="98.8">SR</text>
<text x="145.3" y="100.5">IS</text>
<text x="152" y="98.8">OUT</text>
<text x="152" y="97">OUT</text>
<text x="157.9" y="97.9">4</text>
<text x="157.9" y="96.1">8</text>
<text x="149.1" y="105.6" transform="rotate(-90 149.1 105.6)">1</text>
<text x="150" y="102.3" transform="rotate(-90 150 102.3)">GND</text>
<text x="149.1" y="121.6" transform="rotate(-90 149.1 121.6)">7</text>
<text x="141.9" y="126.2">2</text>
<text x="141.9" y="131.6">6</text>
<text x="142" y="129.8">5</text>
<text x="142" y="128">3</text>
<text x="145.3" y="127.1">IN</text>
<text x="145.3" y="128.9">INH</text>
<text x="145.3" y="130.7">SR</text>
<text x="150" y="126.2" transform="rotate(-90 150 126.2)">VS</text>
<text x="152" y="130.7">OUT</text>
<text x="152" y="128.9">OUT</text>
<text x="157.9" y="129.8">4</text>
<text x="157.9" y="128">8</text>
<text x="3.6" y="133.1">C</text>
<text x="145.3" y="132.5">IS</text>
<text x="149.1" y="137.5" transform="rotate(-90 149.1 137.5)">1</text>
<text x="150" y="134.2" transform="rotate(-90 150 134.2)">GND</text>
<text x="274.7" y="133.1">C</text>
<text x="3.6" y="182.3">D</text>
<text x="274.7" y="182.3">D</text>
<text x="212.3" y="190">Title</text>
<text x="212.3" y="195.4">Size</text>
<text x="221.2" y="195.4">Number</text>
<text x="256.6" y="195.4">Revision</text>
<text x="212.3" y="200.7">Date:</text>
<text x="212.3" y="202.4">File:</text>
<text x="213.2" y="198">A3</text>
<text x="220.3" y="200.7">11/11/2023</text>
<text x="220.3" y="202.4">C:\Users\..\BTS7960.SchDoc</text>
<text x="247.8" y="200.7">Sheet</text>
<text x="247.8" y="202.4">Drawn By:</text>
<text x="252.5" y="200.7">of</text>
<text x="18.9" y="205.1">1</text>
<text x="53.1" y="205.1">2</text>
<text x="87.5" y="205.1">3</text>
<text x="121.8" y="205.1">4</text>
<text x="156.1" y="205.1">5</text>
<text x="190.4" y="205.1">6</text>
<text x="224.8" y="205.1">7</text>
<text x="259.1" y="205.1">8</text>
</g>
<g font-size="1.6" fill="#000080">
<text x="37.6" y="23.8">4.7uF</text>
<text x="37.6" y="22.1">C45</text>
<text x="44.7" y="23.3">C46</text>
<text x="96.3" y="23.5">U20</text>
<text x="188.2" y="23.8">C36</text>
<text x="220.3" y="21.7">J3</text>
<text x="44.7" y="25.1">0.1uF</text>
<text x="154.7" y="27">U22</text>
<text x="188.4" y="25.2">220uF</text>
<text x="220.3" y="28.8">DG7620-2P</text>
<text x="131.7" y="39.4">R35</text>
<text x="138.8" y="41.2">R36</text>
<text x="153" y="41.2">BTN8962</text>
<text x="132.4" y="44.7">1k</text>
<text x="137.7" y="44.7">1k</text>
<text x="153" y="47.2">0R</text>
<text x="153" y="44">R37</text>
<text x="246.9" y="44.7">J2</text>
<text x="62.1" y="51.6">1k</text>
<text x="62.1" y="49.9">RP1</text>
<text x="72.7" y="51.6">1k</text>
<text x="72.7" y="49.9">RP2</text>
<text x="96.3" y="50">SN74AHC244DW</text>
<text x="246.9" y="51.8">XH2.54-2P</text>
<text x="246.9" y="53.6">J4</text>
<text x="154.7" y="58.9">U23</text>
<text x="188.2" y="55.7">C37</text>
<text x="188.4" y="57.2">220uF</text>
<text x="246.9" y="60.7">XH2.54-2P</text>
<text x="246.9" y="62.4">J5</text>
<text x="87.2" y="71.5">K1</text>
<text x="131.7" y="71.3">R38</text>
<text x="246.9" y="69.6">XH2.54-2P</text>
<text x="246.9" y="71.3">J6</text>
<text x="105.1" y="76.6">J55</text>
<text x="132.4" y="76.6">1k</text>
<text x="137.7" y="76.6">1k</text>
<text x="138.8" y="73.1">R39</text>
<text x="153" y="73.1">BTN8962</text>
<text x="153" y="75.9">R40</text>
<text x="87.2" y="83.9">HF49FD/005-1H11</text>
<text x="105.1" y="83.7">Header 2</text>
<text x="153" y="79.1">0R</text>
<text x="246.9" y="78.4">XH2.54-2P</text>
<text x="36" y="89.7">10k</text>
<text x="36" y="86.6">R47</text>
<text x="87.2" y="85.3">D1</text>
<text x="188.2" y="87.6">C38</text>
<text x="188.4" y="89">220uF</text>
<text x="23.6" y="95.4">R48</text>
<text x="36" y="94.4">SW1</text>
<text x="53.7" y="91">U12A</text>
<text x="87.2" y="91">1N4007</text>
<text x="154.7" y="90.8">U24</text>
<text x="23.6" y="98.6">10k</text>
<text x="36" y="102">XKB8585-Z-150</text>
<text x="53.7" y="99.5">SN74LVC1G32QDCKRQ1</text>
<text x="84.8" y="99.7">S9013</text>
<text x="85.6" y="97.9">Q1</text>
<text x="49.1" y="105">10k</text>
<text x="49.1" y="103.2">R49</text>
<text x="131.7" y="103.2">R41</text>
<text x="138.8" y="105">R42</text>
<text x="153" y="105">BTN8962</text>
<text x="153" y="107.8">R43</text>
<text x="132.4" y="108.5">1k</text>
<text x="137.7" y="108.5">1k</text>
<text x="153" y="111">0R</text>
<text x="188.2" y="119.5">C39</text>
<text x="154.7" y="122.7">U25</text>
<text x="188.4" y="120.9">220uF</text>
<text x="131.7" y="135.1">R44</text>
<text x="138.8" y="136.9">R45</text>
<text x="153" y="136.9">BTN8962</text>
<text x="132.4" y="140.4">1k</text>
<text x="137.7" y="140.4">1k</text>
<text x="153" y="142.9">0R</text>
<text x="153" y="139.7">R46</text>
</g>
<g font-size="1.6" fill="#800000">
<text x="41.1" y="18.2">+3.3V</text>
<text x="113.7" y="19.9">+3.3V</text>
<text x="213.1" y="19.9">+24V</text>
<text x="41.4" y="28.8">GND</text>
<text x="78.6" y="28.8">GND</text>
<text x="83.9" y="32.3">+3.3V</text>
<text x="83.9" y="35.9">+3.3V</text>
<text x="83.9" y="30.6">PWM0</text>
<text x="83.9" y="34.1">PWM1</text>
<text x="137" y="35.9">IS1</text>
<text x="161.8" y="32.3">BTN7970_OUTPUT_0</text>
<text x="184.5" y="32.3">GND2</text>
<text x="83.9" y="39.4">+3.3V</text>
<text x="83.9" y="37.6">PWM2</text>
<text x="83.9" y="41.2">PWM3</text>
<text x="83.9" y="43">+3.3V</text>
<text x="227.4" y="46.5">BTN7970_OUTPUT_0</text>
<text x="89.2" y="50">GND</text>
<text x="130" y="48.3">GND</text>
<text x="135.3" y="48.3">GND</text>
<text x="147.7" y="48.3">GND</text>
<text x="159.7" y="48.3">GND2</text>
<text x="237" y="49.1">GND2</text>
<text x="227.4" y="55.4">BTN7970_OUTPUT_1</text>
<text x="237" y="58">GND2</text>
<text x="69.7" y="62.4">GND</text>
<text x="161.8" y="64.2">BTN7970_OUTPUT_1</text>
<text x="184.5" y="62.4">GND2</text>
<text x="227.4" y="64.2">BTN7970_OUTPUT_2</text>
<text x="83.9" y="67.8">BEC</text>
<text x="137" y="67.8">IS2</text>
<text x="237" y="66.9">GND2</text>
<text x="93" y="76.6">+5V</text>
<text x="96.3" y="73.1">Receiver</text>
<text x="227.4" y="73.1">BTN7970_OUTPUT_3</text>
<text x="237" y="75.7">GND2</text>
<text x="53.5" y="83.7">+3.3V</text>
<text x="130" y="80.2">GND</text>
<text x="135.3" y="80.2">GND</text>
<text x="147.7" y="80.2">GND</text>
<text x="159.7" y="80.2">GND2</text>
<text x="21.8" y="87.2">Manual_Output</text>
<text x="14.5" y="94.4">+3.3V</text>
<text x="184.5" y="94.4">GND2</text>
<text x="137" y="99.7">IS3</text>
<text x="161.8" y="96.1">BTN7970_OUTPUT_2</text>
<text x="53.8" y="106.8">GND</text>
<text x="46.7" y="112.1">GND</text>
<text x="67.9" y="108.5">Manual_Input</text>
<text x="82.1" y="112.1">GND</text>
<text x="130" y="112.1">GND</text>
<text x="135.3" y="112.1">GND</text>
<text x="147.7" y="112.1">GND</text>
<text x="159.7" y="112.1">GND2</text>
<text x="137" y="131.6">IS4</text>
<text x="161.8" y="128">BTN7970_OUTPUT_3</text>
<text x="184.5" y="126.2">GND2</text>
<text x="130" y="144">GND</text>
<text x="135.3" y="144">GND</text>
<text x="147.7" y="144">GND</text>
<text x="159.7" y="144">GND2</text>
</g>
</svg>
